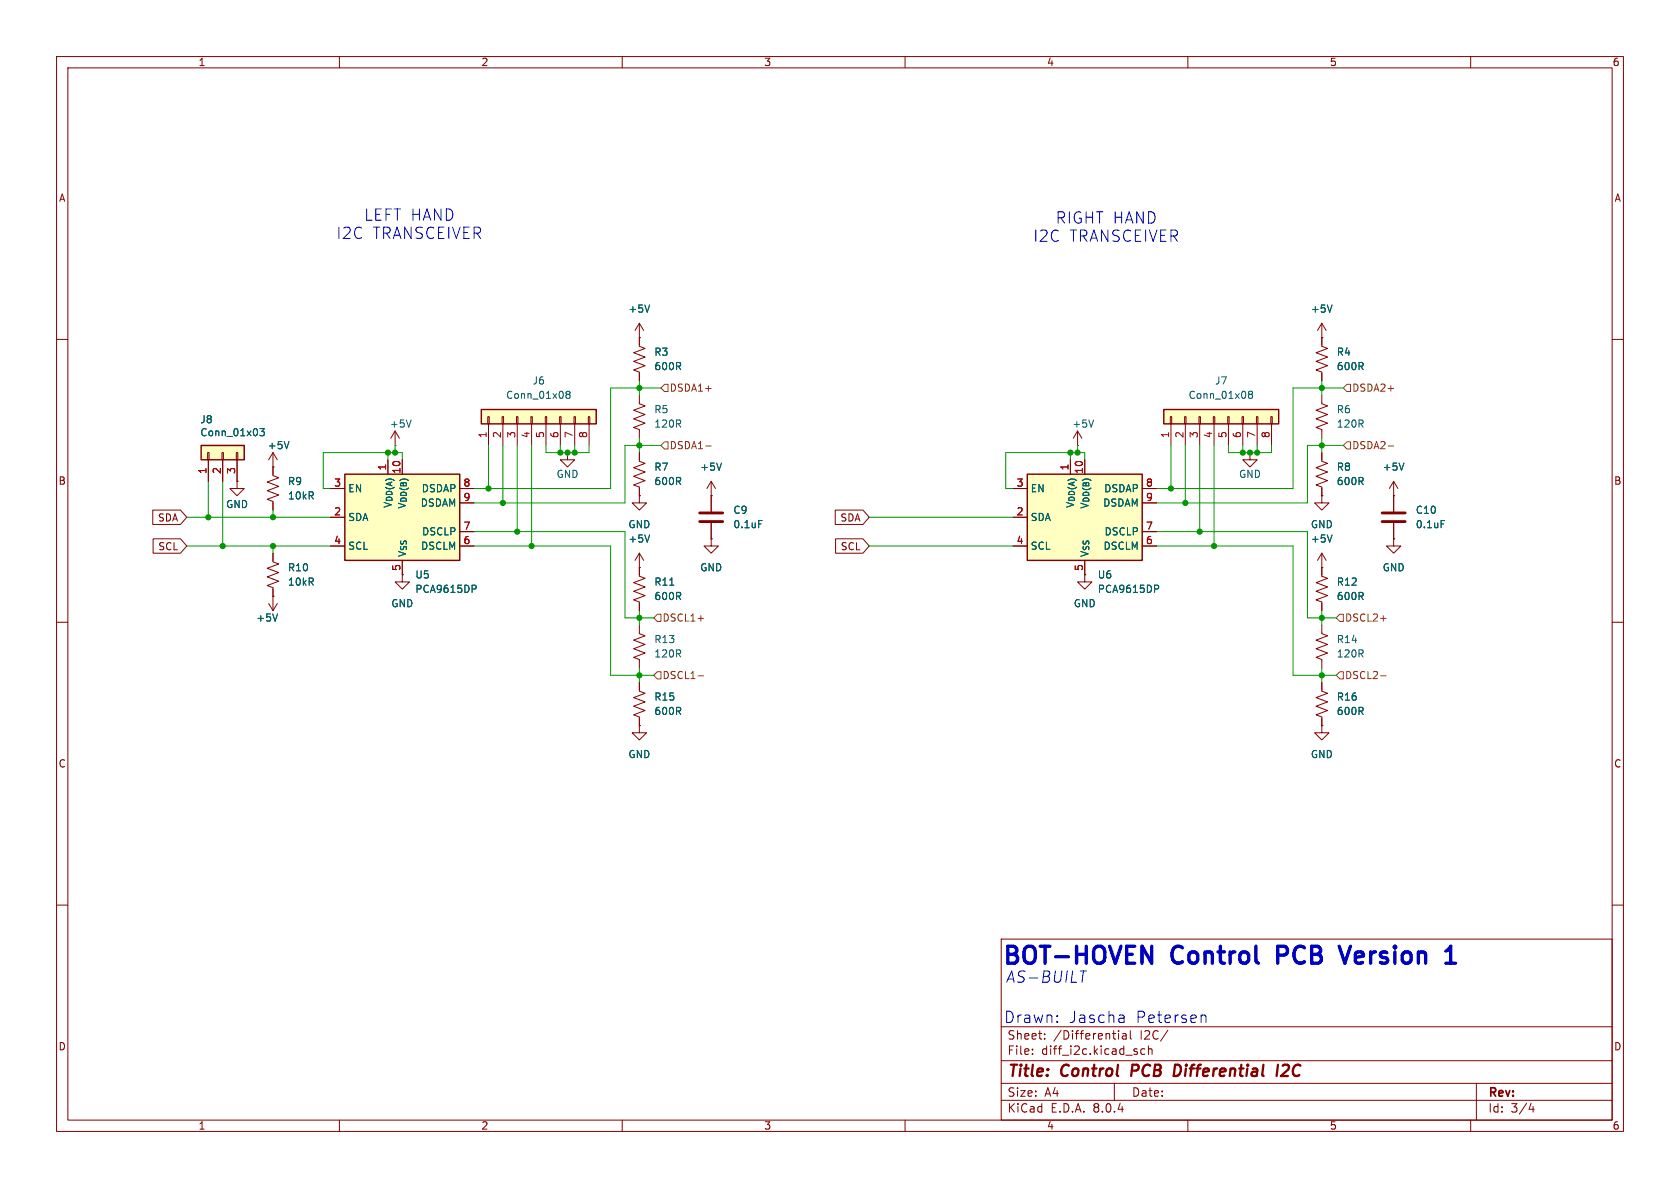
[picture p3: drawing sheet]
<svg xmlns="http://www.w3.org/2000/svg" width="297mm" height="210mm" viewBox="0 0 297 210" stroke-linecap="round" stroke-linejoin="round" font-family="sans-serif">
<g fill="none" stroke="#840000" stroke-width=".18">
<path d="M10 10h277v190h-277zM12 12h273v186h-273zM60 10v2M110 10v2M160 10v2M210 10v2M260 10v2M10 60h2M285 60h2M233.7 69.9v1.5l1 .4-2 .7 2 .8-2 .7 2 .8-2 .8 1 .3v1.6M48.3 80v4.1l1 .4-2.1 .7 2.1 .8-2.1 .7 2.1 .8-2.1 .8 1.1 .3v1.6M48.3 82.6h.1"/>
<path d="M48.3 80l-.8 1.3M48.3 80l.7 1.3M221 80v1.3h1.2l-1.2 1.3-1.3-1.3h1.3M221 80h.1M233.7 87.6v1.3h1.2l-1.2 1.3-1.3-1.3h1.3M233.7 87.6h.1M233.7 80v1.5l1 .4-2 .8 2 .7-2 .8 2 .8-2 .7 1 .4v1.5M233.7 97.8l-.8 1.3M233.7 97.8v2.5M233.7 97.8l.7 1.3M10 110h2M233.7 100.3h.1"/>
<path d="M285 110h2M113 128.3v1.2h1.3l-1.3 1.3-1.2-1.3h1.2M113 128.3h.1M113 120.7v1.5l1 .4-2 .7 2 .8-2 .7 2 .8-2 .8 1 .3v1.6M10 160h2M285 160h2M177 166h108v32h-108zM60 198v2M110 198v2M160 198v2M177 194.5h108M177 191.5h108"/>
<path d="M177 187.5h108M177 181.5h108M182.5 186.3v.1M182.5 185.5v.1M184.7 183.6v.1M184.7 182.8v.1M197 191.5v3M197.7 182.2v.1M197.7 182.7v1M198.5 182.8h.5l.1 .9M199.1 183.1h-.5a.29 .29 0 0 0-.2 .3 .29 .29 0 0 0 .2 .3l.5-.1M199.8 182.2v1.3l.2 .2"/>
<path d="M202.4 185.5l-.4-.1-.3 .3v.4l.1 .2h.6M203 185.5l.2-.1 .4 .1 .1 .9M203 184.9v1.5M206.5 182.1l-1.3 2M210 198v2M260 198v2M261 191.5v6.5M270.7 195l-.4 1.1h.9M271 195.6v1"/>
</g>
<path d="M200.2 188.2l-.2 2M207.7 188.2l.8 .1M208.5 189.9l-.5 .3h-.5M225.9 188.2l-.2 2M227.6 188.2h-.5l-.3 .2M227.7 189.1l-1.3 1.1h1.3" fill="none" stroke="#840000" stroke-width=".4"/>
<path d="M51.1 78l-.4 1.3M235.5 94.6l-.4 1.2" fill="none" stroke="#006464" stroke-width=".18"/>
<path d="M205.7 72.4h20.4v2.5h-20.4z" fill="#ffffc2"/>
<g fill="none" stroke="#840000" stroke-width=".18">
<path d="M233.7 59.7h.1M233.7 57.2v2.5M233.7 57.2l-.8 1.2M233.7 57.2l.7 1.2M69.8 78.7h.1M69.8 76.2l-.7 1.3M69.8 76.2v2.5M69.8 76.2l.8 1.3M206.9 73.7h.2v1.2h-.2zM207 74.9v3.8M209.4 73.7h.3v1.2h-.3zM209.5 74.9v3.8"/>
<path d="M212 73.7h.2v1.2h-.2zM212.1 74.9v3.8M214.5 73.7h.3v1.2h-.3zM214.6 74.9v3.8M217 73.7h.3v1.2h-.3zM217.2 74.9v3.8M219.6 73.7h.2v1.2h-.2zM219.7 74.9v3.8M222.1 73.7h.3v1.2h-.3zM222.2 74.9v3.8M224.7 73.7h.2v1.2h-.2zM224.8 74.9v3.8"/>
<path d="M191.8 101.6v1.3h1.2l-1.2 1.2-1.3-1.2h1.3M191.8 101.6h.1M233.7 110.5v1.5l1 .4-2 .8 2 .7-2 .8 2 .7-2 .8 1 .4v1.5"/>
</g>
<path d="M205.7 72.4h20.4v2.5h-20.4z" fill="none" stroke="#840000" stroke-width=".25"/>
<path d="M235.5 53.9l-.4 1.3M72.7 74.2l-.4 1.3M220.9 69.7l-.2-.2 .2-.3h.3l.2 .2-.2 .3M220.9 69.7l-.2 .2v.3l.2 .2h.3l.2-.2v-.3l-.2-.2M220.9 69.7h.3" fill="none" stroke="#006464" stroke-width=".18"/>
<path d="M181.6 83.8h20.3v15.3h-20.3z" fill="#ffffc2"/>
<path d="M181.6 83.8h20.3v15.3h-20.3z" fill="none" stroke="#840000" stroke-width=".25"/>
<g fill="none" stroke="#840000" stroke-width=".18">
<path d="M233.7 59.7v1.5l1 .4-2 .8 2 .7-2 .8 2 .7-2 .8 1 .4v1.5M48.3 97.8v1.5l1 .4-2.1 .8 2.1 .7-2.1 .8 2.1 .7-2.1 .8 1.1 .4v4.1M100.3 80v1.3h1.3l-1.3 1.3-1.2-1.3h1.2M100.3 80h.1M113 87.6v1.3h1.3l-1.3 1.3-1.2-1.3h1.2M113 87.6h.1M125.7 95.3v1.2h1.3l-1.3 1.3-1.2-1.3h1.2M125.7 95.3h.1M125.7 87.6h.1M125.7 85.1v5.3M125.7 92.5v2.8M125.7 85.1l-.7 1.3"/>
<path d="M125.7 85.1l.8 1.3M179.1 91.4h2.5M179.1 86.4h2.5M179.1 96.5h2.5M191.8 99.1v2.5M201.9 86.4h2.6M201.9 96.5h2.6M201.9 94h2.6M201.9 88.9h2.6M246.4 87.6h.1M246.4 95.3v1.2h1.2l-1.2 1.3-1.3-1.3h1.3M246.4 95.3h.1"/>
<path d="M246.4 85.1l-.8 1.3M246.4 85.1v5.3M246.4 92.5v2.8M246.4 85.1l.7 1.3M47.5 106.7l.8 1.3M48.3 105.4h.1M49 106.7l-.7 1.3M233.7 100.3v1.6l1 .3-2 .8 2 .8-2 .7 2 .8-2 .7 1 .4v1.6M233.7 120.7v1.5l1 .4-2 .7 2 .8-2 .7 2 .8-2 .8 1 .3v1.6M233.7 128.3v1.2h1.2l-1.2 1.3-1.3-1.3h1.3M233.7 128.3h.1"/>
</g>
<path d="M127.5 81.9l-.4 1.2M134.1 92h.6M248.2 81.9l-.4 1.2M254.8 92h.6M49.1 108.5l-.5 1.3M204.1 103.4h.5l.2 .3-.1 .4h-.6" fill="none" stroke="#006464" stroke-width=".18"/>
<path d="M123.7 92.2h4.1M123.7 90.7h4.1M244.3 92.2h4.1M244.3 90.7h4.1" fill="none" stroke="#840000" stroke-width=".51"/>
<path d="M85.1 72.4h20.3v2.5h-20.3z" fill="#ffffc2"/>
<g fill="none" stroke="#840000" stroke-width=".18">
<path d="M86.2 73.7h.3v1.2h-.3zM86.4 74.9v3.8M88.8 73.7h.2v1.2h-.2zM88.9 74.9v3.8M91.3 73.7h.3v1.2h-.3zM91.4 74.9v3.8M93.9 73.7h.2v1.2h-.2zM94 74.9v3.8M96.4 73.7h.2v1.2h-.2zM96.5 74.9v3.8M98.9 73.7h.3v1.2h-.3zM99.1 74.9v3.8"/>
<path d="M101.5 73.7h.2v1.2h-.2zM101.6 74.9v3.8M104 73.7h.3v1.2h-.3zM104.1 74.9v3.8"/>
</g>
<path d="M85.1 72.4h20.3v2.5h-20.3z" fill="none" stroke="#840000" stroke-width=".25"/>
<path d="M100.3 69.7l-.2-.2 .2-.3h.2l.3 .2-.3 .3M100.3 69.7l-.2 .2v.3l.2 .2h.2l.3-.2v-.3l-.3-.2M100.3 69.7h.2" fill="none" stroke="#006464" stroke-width=".18"/>
<path d="M35.6 78.7h7.6v2.6h-7.6z" fill="#ffffc2"/>
<path d="M36.7 80h.3v1.3h-.3zM36.8 81.3v3.8M39.2 80h.3v1.3h-.3zM39.4 81.3v3.8M41.8 80h.2v1.3h-.2zM41.9 81.3v3.8" fill="none" stroke="#840000" stroke-width=".18"/>
<path d="M35.6 78.7h7.6v2.6h-7.6z" fill="none" stroke="#840000" stroke-width=".25"/>
<path d="M45.9 75.8h.8l-.4 .4 .4 .2v.5l-.2 .1-.6-.1" fill="none" stroke="#006464" stroke-width=".18"/>
<path d="M61 83.8h20.3v15.3h-20.3z" fill="#ffffc2"/>
<path d="M61 83.8h20.3v15.3h-20.3z" fill="none" stroke="#840000" stroke-width=".25"/>
<g fill="none" stroke="#840000" stroke-width=".18">
<path d="M113 59.7h.1M113 57.2v4l1 .4-2 .8 2 .7-2 .8 2 .7-2 .8 1 .4v1.5M113 57.2l-.7 1.2M113 57.2l.8 1.2M233.7 59.7h.1M233.7 59.7v1.3M113 69.9v1.5l1 .4-2 .7 2 .8-2 .7 2 .8-2 .8 1 .3v1.6M190.5 78.7h.1M190.5 76.2l-.8 1.3M190.5 76.2v2.5M190.5 76.2l.8 1.3M233.7 66v1.3"/>
<path d="M27 90.2h4.9l1.1 1.2-1.1 1.3h-4.9zM27.1 95.2h4.8l1.1 1.3-1.1 1.3h-4.8zM36.8 81.3v3.8M39.4 81.3v3.8M41.9 85.1v1.3h1.3l-1.3 1.2-1.3-1.2h1.3M41.9 85.1h.1M41.9 81.3v3.8M48.3 82.6h.1M48.3 82.6v1.2M48.3 88.9v1.3M48.3 97.8v1.3M58.4 91.4h2.6"/>
<path d="M58.4 86.4h2.6M58.4 96.5h2.6M71.1 99.1v2.5M81.3 86.4h2.5M81.3 96.5h2.5M81.3 94h2.5M81.3 88.9h2.5M113 80v1.5l1 .4-2 .8 2 .7-2 .8 2 .8-2 .7 1 .4v1.5M113 97.8v4.1l1 .3-2 .8 2 .8-2 .7 2 .8-2 .7 1 .4v1.6M113 87.6h.1M113 97.8l-.7 1.3M113 97.8l.8 1.3"/>
<path d="M125.7 95.3h.1M125.7 87.6h.1M125.7 87.6v2.8M125.7 92.5v2.8M147.7 90.2h4.9l1.1 1.2-1.1 1.3h-4.9zM147.7 95.2h4.9l1.1 1.3-1.1 1.3h-4.9zM179.1 91.4h2.5M179.1 86.4h2.5M179.1 96.5h2.5M191.8 99.1v2.5M201.9 86.4h2.6M201.9 96.5h2.6"/>
<path d="M201.9 94h2.6M201.9 88.9h2.6M233.7 87.6h.1M233.7 80v1.3M233.7 86.4v1.2M246.4 87.6h.1M246.4 95.3h.1M246.4 87.6v2.8M246.4 92.5v2.8M48.3 105.4h.1M48.3 104.1v1.3M71.1 101.6v1.3h1.3l-1.3 1.2-1.3-1.2h1.3"/>
<path d="M71.1 101.6h.1M113 100.3h.1M113 110.5v1.5l1 .4-2 .8 2 .7-2 .8 2 .7-2 .8 1 .4v1.5M191.8 101.6h.1M233.7 100.3h.1M233.7 100.3v1.3M233.7 106.7v1.3M113 128.3h.1M113 120.7v1.2M113 127v1.3M233.7 128.3h.1M233.7 120.7v1.2"/>
<path d="M233.7 127v1.3"/>
</g>
<g fill="none" stroke="#006464" stroke-width=".18">
<path d="M114.8 53.9l-.4 1.3M235.5 53.9l-.4 1.3M45.9 75.8h.8l-.4 .4 .4 .2v.5l-.2 .1-.6-.1M51.1 78l-.4 1.3M193.3 74.2l-.4 1.3M114.8 94.6l-.4 1.2M127.5 81.9l-.4 1.2M134.1 92h.6M235.5 94.6l-.4 1.2M248.2 81.9l-.4 1.2M254.8 92h.6M49.1 108.5l-.5 1.3"/>
<path d="M83.5 103.4h.4l.3 .3-.1 .4h-.6M118.4 103.4h.7M204.1 103.4h.5l.2 .3-.1 .4h-.6"/>
</g>
<g fill="none" stroke="#725600" stroke-width=".18">
<path d="M117.5 78.1h.6v1.3h-.6l-.7-.7zM117.5 67.9h.6v1.3h-.6l-.7-.6zM124.8 78.8h.9M238.1 78.1h.7v1.3h-.7l-.6-.7zM238.1 67.9h.7v1.3h-.7l-.6-.6zM245.4 78.8h1M116.2 118.7h.6v1.3h-.6l-.6-.6zM116.2 108.6h.6v1.3h-.6l-.6-.7zM123.4 119.5h1M123.4 109.3h1M236.9 118.7h.6v1.3h-.6l-.7-.6zM236.9 108.6h.6v1.3h-.6l-.7-.7z"/>
<path d="M244.1 119.5h.9M244.1 109.3h.9"/>
</g>
<path d="M201.9 167.3l1.7 3v-3M236.7 167.3l1 3 1-3M255.6 170.3h1.7M255.9 168l.6-.7v3" fill="none" stroke="#0000c2" stroke-width=".6"/>
<path d="M198.6 179.5l.1 1.3M198.7 179.9l-.2 .1M212.6 179.4l.5 .1 .1 .2v1.1M198.7 180.7l-.2 .1" fill="none" stroke="#0000c2" stroke-width=".18"/>
<g fill="none" stroke="#009600" stroke-width=".18">
<path d="M69.8 78.7v1.3M86.4 78.7v7.7M88.9 78.7v10.2M91.4 78.7v15.3M94 78.7v17.8M96.5 78.7v1.3h7.6v-1.3M99.1 78.7v1.3M101.6 78.7v1.3M113 67.3v2.6M113 77.5v2.5M116.8 68.6h-8.9v17.8h-24.1M116.8 78.7h-6.3v10.2h-26.7"/>
<path d="M190.5 78.7v1.3M207 78.7v7.7M209.5 78.7v10.2M212.1 78.7v15.3M214.6 78.7v17.8M217.2 78.7v1.3h7.6v-1.3M219.7 78.7v1.3M222.2 78.7v1.3M233.7 67.3v2.6M233.7 77.5v2.5M237.5 68.6h-8.9v17.8h-24.1M237.5 78.7h-6.4v10.2h-26.6"/>
<path d="M33 96.5h25.4M33 91.4h25.4M36.8 85.1v6.3M39.4 85.1v11.4M48.3 90.2v1.2M48.3 96.5v1.3M68.6 80v1.3M71.1 81.3v-1.3h-14v6.4h1.3M83.8 96.5h24.1v22.9h7.7M83.8 94h26.7v15.2h5.1M153.7 96.5h25.4M153.7 91.4h25.4"/>
<path d="M189.2 80v1.3M191.8 81.3v-1.3h-14v6.4h1.3M204.5 96.5h24.1v22.9h7.6M204.5 94h26.6v15.2h5.1M113 108v2.5M113 118.1v2.6M233.7 108v2.5M233.7 118.1v2.6"/>
</g>
<g fill="#009600" stroke="#009600" stroke-width=".18">
<circle cx="212.1" cy="94" r=".46"/>
<circle cx="214.6" cy="96.5" r=".46"/>
<circle cx="222.2" cy="80" r=".46"/>
<circle cx="233.7" cy="119.4" r=".46"/>
<circle cx="233.7" cy="109.2" r=".46"/>
<circle cx="86.4" cy="86.4" r=".46"/>
<circle cx="39.4" cy="96.5" r=".46"/>
<circle cx="94" cy="96.5" r=".46"/>
<circle cx="91.4" cy="94" r=".46"/>
<circle cx="88.9" cy="88.9" r=".46"/>
<circle cx="48.3" cy="91.4" r=".46"/>
<circle cx="48.3" cy="96.5" r=".46"/>
<circle cx="68.6" cy="80" r=".46"/>
<circle cx="69.8" cy="80" r=".46"/>
<circle cx="36.8" cy="91.4" r=".46"/>
<circle cx="209.5" cy="88.9" r=".46"/>
<circle cx="207" cy="86.4" r=".46"/>
<circle cx="189.2" cy="80" r=".46"/>
<circle cx="113" cy="119.4" r=".46"/>
<circle cx="190.5" cy="80" r=".46"/>
<circle cx="113" cy="78.7" r=".46"/>
<circle cx="100.3" cy="80" r=".46"/>
<circle cx="101.6" cy="80" r=".46"/>
<circle cx="113" cy="68.6" r=".46"/>
<circle cx="113" cy="109.2" r=".46"/>
<circle cx="99.1" cy="80" r=".46"/>
<circle cx="219.7" cy="80" r=".46"/>
<circle cx="221" cy="80" r=".46"/>
<circle cx="233.7" cy="78.7" r=".46"/>
<circle cx="233.7" cy="68.6" r=".46"/>
</g>
<g font-size="4.2" fill="#0000c2">
<text x="176.9" y="171.3">BOT-HOVEN</text>
<text x="207.2" y="171.3">Control</text>
<text x="227" y="171.3">PCB</text>
<text x="239.5" y="171.3">Version</text>
</g>
<g font-size="2.8" fill="#0000c2">
<text x="64.3" y="39.2">LEFT HAND</text>
<text x="186.6" y="39.8">RIGHT HAND</text>
<text x="59.4" y="42.5">I2C</text>
<text x="65.8" y="42.5">TRANSCEIVER</text>
<text x="182.6" y="43">I2C</text>
<text x="189" y="43">TRANSCEIVER</text>
<text x="177.7" y="174">AS-BUILT</text>
<text x="177.5" y="181.1">Drawn:</text>
<text x="188.9" y="181.1">Jascha</text>
<text x="200.8" y="181.1">Petersen</text>
</g>
<g font-size="2.8" fill="#840000">
<text x="178" y="190.9">Title:</text>
<text x="187.7" y="190.9">Control</text>
<text x="200.8" y="190.9">PCB</text>
<text x="209.2" y="190.9">Differential</text>
<text x="228.2" y="190.9">I2C</text>
</g>
<g font-size="2.1" fill="#840000">
<text x="178" y="184">Sheet:</text>
<text x="186.2" y="184">/Differential</text>
<text x="201.6" y="184">I2C/</text>
<text x="178" y="186.7">File:</text>
<text x="184.1" y="186.7">diff_i2c.kicad_sch</text>
<text x="178" y="196.9">KiCad</text>
<text x="178" y="194.1">Size:</text>
<text x="184.7" y="194.1">A4</text>
<text x="185.7" y="196.9">E.D.A.</text>
<text x="193.3" y="196.9">8.0.4</text>
<text x="200" y="194.1">Date:</text>
<text x="263" y="194.3">Rev:</text>
<text x="263" y="196.9">Id:</text>
<text x="267.1" y="196.9">3/4</text>
</g>
<g font-size="1.8" fill="#840000">
<text x="35" y="11.9">1</text>
<text x="85" y="11.9">2</text>
<text x="135" y="11.9">3</text>
<text x="185" y="11.9">4</text>
<text x="235" y="11.9">5</text>
<text x="285" y="11.9">6</text>
<text x="10.3" y="35.9">A</text>
<text x="285.3" y="35.9">A</text>
<text x="10.3" y="85.9">B</text>
<text x="285.3" y="85.9">B</text>
<text x="27.8" y="92.4">SDA</text>
<text x="148.5" y="92.4">SDA</text>
<text x="27.9" y="97.5">SCL</text>
<text x="148.5" y="97.5">SCL</text>
<text x="10.3" y="135.9">C</text>
<text x="285.3" y="135.9">C</text>
<text x="10.3" y="185.9">D</text>
<text x="285.3" y="185.9">D</text>
<text x="35" y="199.9">1</text>
<text x="85" y="199.9">2</text>
<text x="135" y="199.9">3</text>
<text x="185" y="199.9">4</text>
<text x="235" y="199.9">5</text>
<text x="285" y="199.9">6</text>
</g>
<g font-size="1.8" fill="#006464">
<text x="111" y="55.5">+5V</text>
<text x="231.6" y="55.5">+5V</text>
<text x="115.6" y="63.1">R3</text>
<text x="115.6" y="65.6">600R</text>
<text x="236.2" y="63.1">R4</text>
<text x="236.2" y="65.6">600R</text>
<text x="89.4" y="70.7">Conn_01x08</text>
<text x="94.1" y="68.2">J6</text>
<text x="210" y="70.7">Conn_01x08</text>
<text x="214.7" y="68.2">J7</text>
<text x="35.3" y="75">J8</text>
<text x="35.3" y="77.3">Conn_01x03</text>
<text x="68.8" y="75.8">+5V</text>
<text x="115.6" y="73.3">R5</text>
<text x="115.6" y="75.8">120R</text>
<text x="189.5" y="75.8">+5V</text>
<text x="236.2" y="73.3">R6</text>
<text x="236.2" y="75.8">120R</text>
<text x="47.2" y="79.6">+5V</text>
<text x="115.6" y="83.4">R7</text>
<text x="123.7" y="83.4">+5V</text>
<text x="236.2" y="83.4">R8</text>
<text x="244.3" y="83.4">+5V</text>
<text x="50.8" y="86">R9</text>
<text x="50.8" y="88.5">10kR</text>
<text x="61.5" y="87.2">EN</text>
<text x="69.4" y="89.9" transform="rotate(-90 69.4 89.9)">V_{DD(A)}</text>
<text x="74.3" y="89.8">DSDAM</text>
<text x="74.5" y="87.2">DSDAP</text>
<text x="98.3" y="84.7">GND</text>
<text x="115.6" y="86">600R</text>
<text x="182.1" y="87.2">EN</text>
<text x="190.1" y="89.9" transform="rotate(-90 190.1 89.9)">V_{DD(A)}</text>
<text x="194.9" y="89.8">DSDAM</text>
<text x="195.1" y="87.2">DSDAP</text>
<text x="218.9" y="84.7">GND</text>
<text x="236.2" y="86">600R</text>
<text x="39.9" y="90">GND</text>
<text x="61.5" y="92.3">SDA</text>
<text x="72" y="90.1" transform="rotate(-90 72 90.1)">V_{DD(B)}</text>
<text x="74.5" y="94.8">DSCLP</text>
<text x="111" y="93.6">GND</text>
<text x="129.5" y="91">C9</text>
<text x="129.5" y="93.6">0.1uF</text>
<text x="182.1" y="92.3">SDA</text>
<text x="192.6" y="90.1" transform="rotate(-90 192.6 90.1)">V_{DD(B)}</text>
<text x="195.2" y="94.8">DSCLP</text>
<text x="231.6" y="93.6">GND</text>
<text x="250.2" y="91">C10</text>
<text x="250.2" y="93.6">0.1uF</text>
<text x="50.8" y="101.2">R10</text>
<text x="61.5" y="97.4">SCL</text>
<text x="72" y="98.6" transform="rotate(-90 72 98.6)">V_{SS}</text>
<text x="74.3" y="97.4">DSCLM</text>
<text x="111" y="96.1">+5V</text>
<text x="123.7" y="101.2">GND</text>
<text x="182.1" y="97.4">SCL</text>
<text x="192.6" y="98.6" transform="rotate(-90 192.6 98.6)">V_{SS}</text>
<text x="195" y="97.4">DSCLM</text>
<text x="231.6" y="96.1">+5V</text>
<text x="244.3" y="101.2">GND</text>
<text x="50.8" y="103.7">10kR</text>
<text x="69.1" y="107.5">GND</text>
<text x="73.3" y="102.5">U5</text>
<text x="73.3" y="105">PCA9615DP</text>
<text x="115.6" y="106.3">600R</text>
<text x="115.6" y="103.7">R11</text>
<text x="189.7" y="107.5">GND</text>
<text x="194" y="102.5">U6</text>
<text x="194" y="105">PCA9615DP</text>
<text x="236.2" y="106.3">600R</text>
<text x="236.2" y="103.7">R12</text>
<text x="45.2" y="110.1">+5V</text>
<text x="115.6" y="113.9">R13</text>
<text x="236.2" y="113.9">R14</text>
<text x="115.6" y="116.4">120R</text>
<text x="236.2" y="116.4">120R</text>
<text x="115.6" y="124.1">R15</text>
<text x="236.2" y="124.1">R16</text>
<text x="115.6" y="126.6">600R</text>
<text x="236.2" y="126.6">600R</text>
<text x="111" y="134.2">GND</text>
<text x="231.6" y="134.2">GND</text>
</g>
<g font-size="1.8" fill="#725600">
<text x="118.3" y="69.4">DSDA1+</text>
<text x="239" y="69.4">DSDA2+</text>
<text x="118.3" y="79.6">DSDA1-</text>
<text x="239" y="79.6">DSDA2-</text>
<text x="117" y="110.1">DSCL1+</text>
<text x="237.7" y="110.1">DSCL2+</text>
<text x="117" y="120.2">DSCL1-</text>
<text x="237.7" y="120.2">DSCL2-</text>
</g>
<g font-size="1.8" fill="#a90000">
<text x="86.1" y="77.5" transform="rotate(-90 86.1 77.5)">1</text>
<text x="88.6" y="77.5" transform="rotate(-90 88.6 77.5)">2</text>
<text x="91.2" y="77.5" transform="rotate(-90 91.2 77.5)">3</text>
<text x="93.7" y="77.5" transform="rotate(-90 93.7 77.5)">4</text>
<text x="96.3" y="77.5" transform="rotate(-90 96.3 77.5)">5</text>
<text x="98.8" y="77.5" transform="rotate(-90 98.8 77.5)">6</text>
<text x="101.3" y="77.5" transform="rotate(-90 101.3 77.5)">7</text>
<text x="103.9" y="77.5" transform="rotate(-90 103.9 77.5)">8</text>
<text x="206.8" y="77.5" transform="rotate(-90 206.8 77.5)">1</text>
<text x="209.3" y="77.5" transform="rotate(-90 209.3 77.5)">2</text>
<text x="211.8" y="77.5" transform="rotate(-90 211.8 77.5)">3</text>
<text x="214.4" y="77.5" transform="rotate(-90 214.4 77.5)">4</text>
<text x="216.9" y="77.5" transform="rotate(-90 216.9 77.5)">5</text>
<text x="219.5" y="77.5" transform="rotate(-90 219.5 77.5)">6</text>
<text x="222" y="77.5" transform="rotate(-90 222 77.5)">7</text>
<text x="224.5" y="77.5" transform="rotate(-90 224.5 77.5)">8</text>
<text x="36.6" y="83.9" transform="rotate(-90 36.6 83.9)">1</text>
<text x="39.1" y="83.9" transform="rotate(-90 39.1 83.9)">2</text>
<text x="41.7" y="83.9" transform="rotate(-90 41.7 83.9)">3</text>
<text x="68.3" y="83.3" transform="rotate(-90 68.3 83.3)">1</text>
<text x="70.9" y="83.9" transform="rotate(-90 70.9 83.9)">10</text>
<text x="189" y="83.3" transform="rotate(-90 189 83.3)">1</text>
<text x="191.5" y="83.9" transform="rotate(-90 191.5 83.9)">10</text>
<text x="59" y="86.1">3</text>
<text x="81.8" y="86.1">8</text>
<text x="81.8" y="88.6">9</text>
<text x="179.6" y="86.1">3</text>
<text x="202.5" y="86.1">8</text>
<text x="202.5" y="88.6">9</text>
<text x="59" y="91.2">2</text>
<text x="81.8" y="93.7">7</text>
<text x="179.6" y="91.2">2</text>
<text x="202.5" y="93.7">7</text>
<text x="59" y="96.3">4</text>
<text x="70.9" y="101" transform="rotate(-90 70.9 101)">5</text>
<text x="81.8" y="96.3">6</text>
<text x="179.6" y="96.3">4</text>
<text x="191.5" y="101" transform="rotate(-90 191.5 101)">5</text>
<text x="202.5" y="96.3">6</text>
</g>
</svg>
